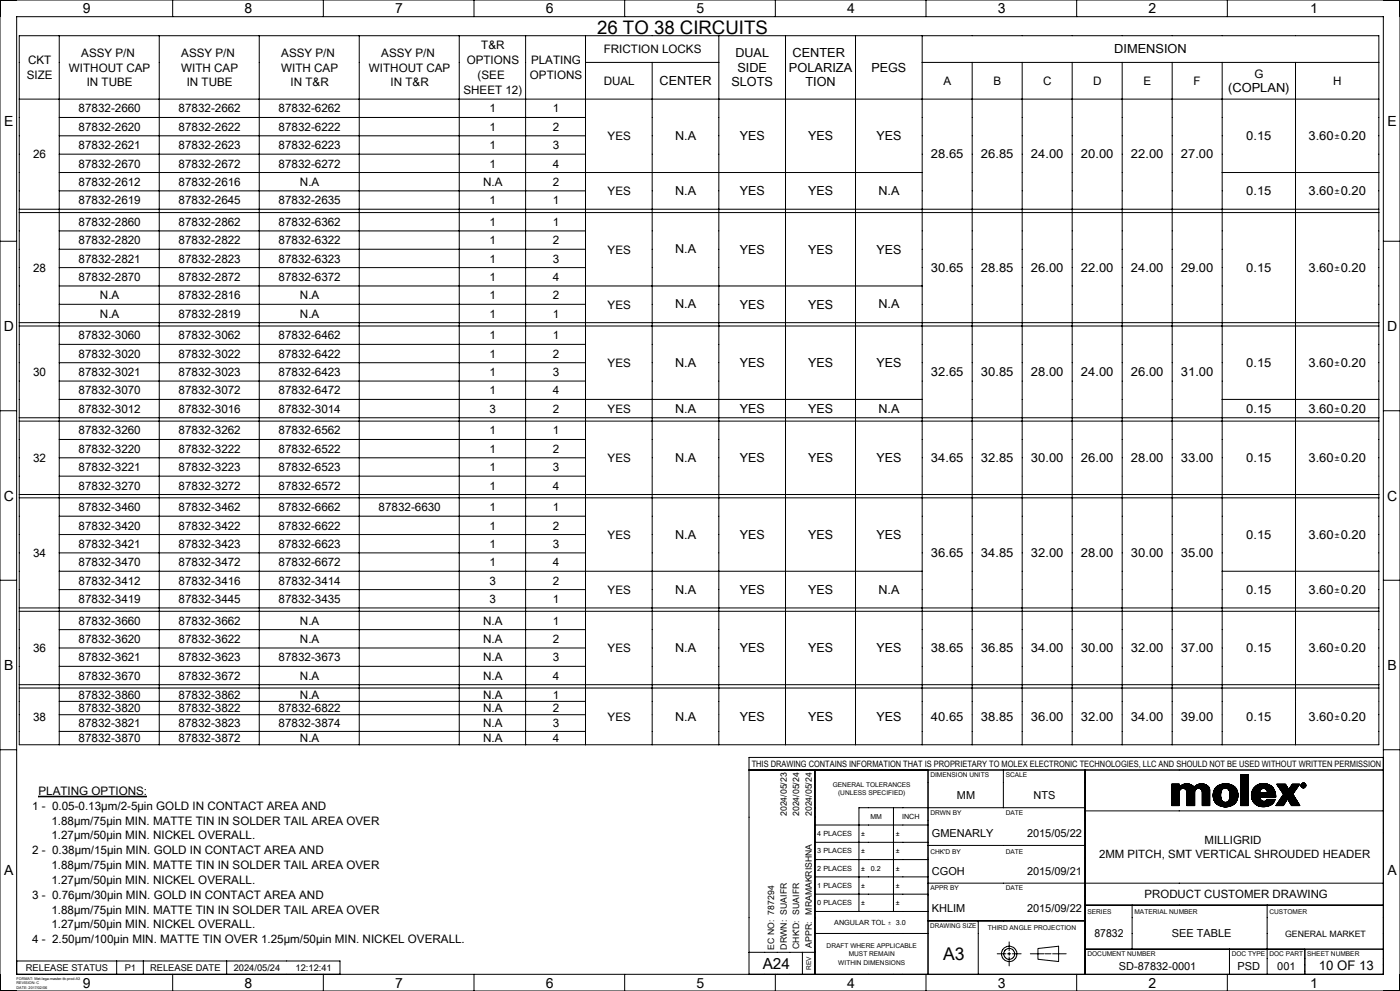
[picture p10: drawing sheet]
<svg xmlns="http://www.w3.org/2000/svg" width="420mm" height="297mm" viewBox="0 0 420 297" stroke-linecap="round" stroke-linejoin="round" font-family="sans-serif">
<g fill="none" stroke="#000" stroke-width=".3">
<path d="M0 0h420v297h-420zM5 5h410v287h-410zM5.8 10.7h407.9v212.5h-407.9zM17.8 10.7v212.5M47.8 10.7v212.5M51.8 0v5M77.8 10.7v212.5M97 0v5M107.8 10.7v212.5M137.8 10.7v212.5M142.2 0v5M157.7 10.7v212.5"/>
<path d="M175.7 10.7v212.5M175.7 18.7h40M187.4 0v5M195.7 18.7v204.5M215.7 10.7v212.5M232.6 0v5M235.7 10.7v212.5M256.7 10.7v212.5M276.7 10.7v212.5M276.7 18.7h137M277.8 0v5M291.7 18.7v204.5"/>
<path d="M306.7 18.7v204.5M321.7 18.7v204.5M323 0v5M336.7 18.7v204.5M351.7 18.7v204.5M366.7 18.7v204.5M368.2 0v5M388.7 18.7v204.5M5.8 29.7h407.9M17.8 35.2h157.9M17.8 40.7h157.9M17.8 46.2h157.9"/>
<path d="M17.8 51.7h258.9M17.8 57.2h157.9M366.7 51.7h47M0 72.3h5M5.8 63.7h407.9M5.8 62.7h407.9M17.8 69.2h157.9M17.8 74.7h157.9M415 72.3h5M5.8 96.7h407.9M5.8 97.7h407.9M17.8 80.2h157.9"/>
<path d="M17.8 85.7h258.9M17.8 91.2h157.9M17.8 103.2h157.9M17.8 108.7h157.9M17.8 114.2h157.9M17.8 119.7h258.9M366.7 119.7h47M0 123.1h5M5.8 125.2h407.9M5.8 126.2h407.9M17.8 131.7h157.9M17.8 137.2h157.9"/>
<path d="M415 123.1h5M5.8 148.2h407.9M5.8 149.2h407.9M17.8 154.7h157.9M17.8 142.7h157.9M0 173.9h5M17.8 160.2h157.9M17.8 165.7h157.9M17.8 171.2h258.9M17.8 176.7h157.9M366.7 171.2h47M415 173.9h5"/>
<path d="M5.8 182.2h407.9M5.8 183.2h407.9M17.8 188.7h157.9M17.8 194.2h157.9M17.8 199.7h157.9M5.8 205.2h407.9M5.8 206.2h407.9M17.8 219.2h157.9M17.8 210.2h157.9M17.8 214.2h157.9M0 224.7h5M11.5 238.6h32.4v.2h-32.4z"/>
<path d="M224.7 230.8h190.3M244.5 230.8v61.2M278.4 230.8v61.2M301 230.8v11.3M325.5 230.8v61.2M351.6 235l-.1 .2M351.7 235l-.2 .3M351.9 235l-.4 .5 .4-.5M352 235l-.5 .6M352.2 235l-.7 .7M352.3 235l-.8 .8M352.3 235l-.8 .9"/>
<path d="M352.5 235l-1 1M352.6 235l-1.1 1.1M352.7 235l-1.2 1.2M352.8 235l-1.3 1.4M352.9 235l-1.4 1.4M353 235l-1.5 1.5M353.1 235l-1.6 1.7M353.2 235l-1.7 1.8M353.3 235l-1.8 1.8M353.4 235l-1.9 2M353.5 235l-2 2.1M353.6 235l-2.1 2.2"/>
<path d="M353.8 235l-2.3 2.3M353.8 237.4a1.14 1.14 0 0 1 1.1-1.1 1.14 1.14 0 0 1 1.2 1.1M353.8 239.9l-1.5 1.5M353.8 239.8l-1.6 1.6M353.8 239.7l-1.8 1.7M353.8 239.6l-1.8 1.8M353.8 239.5l-1.9 1.9M353.8 239.4l-2.1 2M353.8 239.3l-2.2 2.1M353.8 239.1l-2.2 2.3 2.2-2.2M353.8 239l-2.3 2.3M353.8 238.8l-2.3 2.4"/>
<path d="M353.8 238.8l-2.3 2.3M353.8 238.7l-2.3 2.3M353.8 238.5l-2.3 2.4M353.8 238.4l-2.3 2.4M353.8 238.1l-2.3 2.6M353.8 238l-2.3 2.4M353.8 237.9l-2.3 2.4M353.8 237.8l-2.3 2.3M353.8 237.7l-2.3 2.4M353.8 237.6l-2.3 2.4M353.8 237.5l-2.3 2.3M353.8 237.4l-2.3 2.3"/>
<path d="M353.8 235v.9a2.94 2.94 0 0 1 4.4 0 2.7 2.7 0 0 1 4.7 .9v4.6M353.8 235.6l-2.3 2.3M353.8 235.5l-2.3 2.3M353.8 235.4l-2.3 2.3M353.8 235.3l-2.3 2.3M353.8 235.1l-2.3 2.4M353.8 235.1l-2.3 2.3M353.8 235h-2.3v6.4h2.3v-4M353.8 237.3l-2.3 2.3M353.8 235.9l-2.3 2.3M353.8 235.8l-2.3 2.4M353.8 235.7l-2.3 2.3"/>
<path d="M353.8 237.1l-2.3 2.4M353.9 237l-2.4 2.4M354.1 236.7l-2.6 2.6M354.5 235.3l-3 3M354.7 235.2l-3.2 3.3M355 235.1l-3.5 3.5M355.2 236.3l1.4-1.3-1.3 1.3M355.2 235l-3.7 3.8 3.6-3.8M355.4 235l-3.9 3.9M355.5 234.9l-4 4.1M355.7 234.9l-4.2 4.2M355.7 234.9l-4.2 4.3"/>
<path d="M355.9 234.9l-1.7 1.6M356 237l1.6-1.6-1.6 1.6M356 234.9l-1.5 1.4M356.1 237.4v4M356.1 237.8l2-2-2 2.1M356.1 234.9l-1.4 1.4M356.2 234.9l-1.4 1.4M356.3 234.9l-1.4 1.4M356.4 234.9l-1.4 1.4M356.5 234.9l-1.4 1.4M356.7 235l-1.4 1.3M356.8 235l-1.4 1.4"/>
<path d="M356.9 235l-1.4 1.4M357 235.1l-1.4 1.4 1.5-1.4M357.1 235.1l-1.4 1.4M357.2 235.2l-1.4 1.4M357.3 235.2l-1.5 1.5M357.4 235.3l-1.5 1.5M357.5 235.3l-1.6 1.6M357.7 235.4l-1.7 1.7M357.8 235.5l-1.8 1.7M357.8 235.5l-1.7 1.8M357.9 235.6l-1.8 1.7M357.9 235.6l-1.8 1.9"/>
<path d="M358 235.7l-1.9 1.9M358 235.7l-1.9 2M358.2 235.9l-2.1 2.1M358.4 237.4a1.14 1.14 0 0 1 1.1-1.1 1.14 1.14 0 0 1 1.2 1.1M358.4 237.4v4M358.4 240l-1.5 1.4M358.4 239.9l-1.6 1.5M358.4 239.7l-1.7 1.7M358.4 239.7l-1.8 1.7M358.4 239.6l-1.9 1.8M358.4 239.4l-2 2M358.4 239.3l-2.1 2.1"/>
<path d="M358.4 239.3l-2.2 2.1M358.4 239.1l-2.3 2.3M358.4 239l-2.3 2.4M358.4 238.9l-2.3 2.4M358.4 238.8l-2.3 2.4M358.4 238.7l-2.3 2.4M358.4 238.6l-2.3 2.4M358.4 238.5l-2.3 2.4M358.4 238.4l-2.3 2.4M358.4 238.2l-2.3 2.4 2.3-2.3M358.4 238.1l-2.3 2.4M358.4 237.9l-2.3 2.4"/>
<path d="M358.4 237.9l-2.3 2.3M358.4 237.8l-2.3 2.4M358.4 237.6l-2.3 2.4M358.4 237.5l-2.3 2.4M358.4 237.4l-2.3 2.4M358.4 237.3l-2.3 2.4M358.4 237.2l-2.3 2.4M358.5 237l-2.4 2.5M358.6 236.8l-2.5 2.6M358.7 235.5l-2.6 2.6M359.2 235.2l-3.1 3.1 3-3M359.4 235.1l-3.3 3.3"/>
<path d="M359.6 235l-3.5 3.5M359.7 235l-3.6 3.7M359.8 235l-3.7 3.7M360 234.9l-3.9 3.9M360.1 234.9l-4 4.1M360.2 234.9l-4.1 4.2M360.4 234.9l-4.3 4.3M360.4 234.9l-4.3 4.4M360.5 234.9l-1.5 1.5M360.7 234.9l-1.5 1.4M360.7 237.3l1.7-1.6-1.7 1.7M360.7 237.4v4h2.2"/>
<path d="M360.7 237.6l1.9-1.8-1.9 2M360.8 234.9l-1.4 1.4M360.8 234.9l-1.3 1.4M360.9 234.9l-1.4 1.4M361 235l-1.3 1.3M361.1 235l-1.3 1.3M361.2 235l-1.3 1.3M361.3 235l-1.4 1.3M361.4 235l-1.4 1.4M361.4 235.1l-1.3 1.3M361.5 235.1l-1.3 1.3M361.6 235.1l-1.3 1.4 1.4-1.3"/>
<path d="M361.7 235.2l-1.4 1.4M361.8 235.2l-1.4 1.5M361.9 235.3l-1.5 1.4M361.9 235.3l-1.4 1.5M362 235.4l-1.5 1.4M362.1 235.4l-1.5 1.5M362.2 235.4l-1.6 1.6 1.6-1.5M362.3 235.5l-1.6 1.6M362.3 235.6l-1.6 1.6M362.5 235.7l-1.8 1.8M362.6 235.9l-1.9 1.9M362.6 235.9l-1.9 2"/>
<path d="M362.7 236l-2 2.1M362.7 236.1l-2 2.1M362.8 236.1l-2.1 2.2M362.8 236.2l-2.1 2.2M362.8 236.3l-2.1 2.2M362.9 236.4l-2.2 2.2M362.9 236.5l-2.2 2.2M362.9 236.6l-2.2 2.2M362.9 236.6l-2.2 2.3M362.9 239.8l-1.5 1.6 1.5-1.5M362.9 239.7l-1.7 1.7M362.9 239.6l-1.8 1.8"/>
<path d="M362.9 239.5l-1.9 1.9M362.9 239.4l-2 2M362.9 239.2l-2.1 2.2 2.1-2.1M362.9 239.1l-2.2 2.2M362.9 238.9l-2.2 2.3M362.9 238.9l-2.2 2.2M362.9 238.8l-2.2 2.2M362.9 238.6l-2.2 2.3M362.9 238.3l-2.2 2.3M362.9 238.2l-2.2 2.3M362.9 238.1l-2.2 2.3M362.9 238l-2.2 2.3"/>
<path d="M362.9 237.9l-2.2 2.2M362.9 237.8l-2.2 2.3M362.9 237.7l-2.2 2.3M362.9 237.6l-2.2 2.2M362.9 237.4l-2.2 2.3 2.2-2.2M362.9 237.3l-2.2 2.2M362.9 237.1l-2.2 2.3M362.9 237.1l-2.2 2.2M362.9 237l-2.2 2.3M362.9 236.8l-2.2 2.3M362.9 236.7l-2.2 2.3M365 235.8l-.3 .3"/>
<path d="M365.2 235.6a4.2 4.2 0 0 1 5.7 .9M365.2 235.6a3.6 3.6 0 0 0-.8 4.6M365.2 235.6l-.7 .7M365.5 235.4l-1.2 1.2M365.8 235.3l-1.6 1.5M366 235.2l-1.8 1.8M366.2 235.1l-2.1 2.1M366.2 238.4l-1.8 1.8M366.2 238.2l-1.8 2 1.8-1.8M366.2 238.5l-1.7 1.8M366.2 238.1l-1.9 1.9M366.2 238.6l-1.7 1.8"/>
<path d="M366.2 238l-1.9 2M366.2 237.9l-1.9 2M366.2 238.8l-1.6 1.7M366.2 237.8l-2 2M366.3 237.6l-2.1 2.1M366.3 239l-1.6 1.6M366.3 235.1l-2.2 2.2M366.3 239.1l-1.5 1.6M366.3 237.5l-2.1 2.2M366.3 239.2l-1.5 1.5M366.3 239.3l-1.5 1.5M366.3 239.4l-1.4 1.4"/>
<path d="M366.3 237.2l-2.2 2.4 2.2-2.2M366.4 239.4l-1.5 1.5M366.4 237.1l-2.3 2.3M366.4 235.1l-2.4 2.3M366.4 239.7l-1.3 1.3M366.5 239.8l-1.3 1.3M366.5 236.9l-2.4 2.4M366.6 239.9l-1.3 1.2M366.6 239.9l-1.3 1.3M366.6 235l-2.6 2.6M366.7 236.5a1.39 1.39 0 0 1 1.7-.1 1.39 1.39 0 0 1 .6 1.5 2 2 0 0 1-1.3 2.6 1.96 1.96 0 0 1-1.5-2.6zM366.8 235l-2.8 2.7"/>
<path d="M366.8 235l-2.8 2.8M367 234.9l-3 3.1M367.1 234.9l-3.2 3.2M367.2 234.9l-3.3 3.3M367.3 234.9l-3.4 3.4M367.4 234.9l-3.5 3.5M367.6 234.9l-3.7 3.6M367.7 234.9l-3.8 3.7M367.8 234.9l-3.8 3.8M367.9 234.9l-3.9 3.9M368 234.9l-4 4M368.1 234.9l-4.1 4.1"/>
<path d="M368.2 234.9l-4.2 4.2M368.4 234.9l-4.4 4.3M368.5 235l-1.4 1.3M368.5 236.5l1.2-1.1-1.2 1.2M368.6 235l-1.3 1.2M368.7 235l-1.3 1.2M368.7 235l-1.1 1.2 1.2-1.2M368.9 235.1l-1.2 1.1M369 237.6l1.6-1.6-1.6 1.7M369 235.1l-1.2 1.1M369 237.9l1.7-1.7-1.7 1.8M369 235.1l-1.1 1.1"/>
<path d="M369.1 235.1l-1.1 1.1M369.2 235.2l-1.1 1M369.3 235.2l-1.2 1.1M369.3 235.2l-1 1.1 1.1-1.1M369.5 235.3l-1.2 1.1M369.6 235.3l-1.2 1.1M369.8 235.4l-1.2 1.2M369.9 235.5l-1.3 1.2M370 235.5l-1.3 1.3M370.1 235.6l-1.4 1.3M370.1 235.6l-1.3 1.4M370.2 235.7l-1.4 1.3"/>
<path d="M370.3 235.7l-1.4 1.5M370.4 235.8l-1.5 1.5M370.4 235.9l-1.5 1.5M370.5 235.9l-1.6 1.6M370.7 236.1l-1.7 1.7M370.8 236.3l-1.8 1.8M370.8 236.3l-1.8 1.9M370.9 236.4l-1.9 1.9M370.9 236.5l-1.9 1.9M370.9 236.5l.5 1.6-.1 1.1-.4 1M370.9 236.5l-1.9 2M371 236.6l-2 2"/>
<path d="M371 236.7l-2 2.1M371 240l-1.3 1.3M371.1 236.8l-2.1 2M371.1 236.8l-2.1 2.2M371.1 236.9l-2.2 2.2M371.1 239.8l-1.7 1.7M371.2 237l-2.3 2.3M371.2 237.1l-2.3 2.3M371.2 239.6l-2 1.9M371.2 237.1l-2.4 2.4M371.2 237.2l-2.4 2.5M371.2 239.4l-2.1 2.2"/>
<path d="M371.3 237.3l-4.5 4.4M371.3 239.3l-2.3 2.3M371.3 237.4l-4.4 4.4M371.3 239.2l-2.5 2.5M371.3 237.5l-4.2 4.3M371.3 237.6l-4.1 4.2M371.3 239l-2.7 2.7M371.3 237.7l-4 4.1M371.4 238.9l-2.9 2.8M371.4 237.9l-4 3.9M371.4 238.8l-3 3M371.4 237.9l-3.9 3.9"/>
<path d="M371.4 238.7l-3.1 3.1M371.4 238l-3.8 3.8M371.4 238.1l-3.7 3.7M371.4 238.5l-3.3 3.3M371.4 238.4l-3.4 3.4M371.4 238.4l-3.5 3.4M371.4 238.2l-3.6 3.6M372.2 239.4l2.3-2.3-2.3 2.4M372.2 236.1l2.3-2.3-2.3 2.4M372.2 235.2l2.3-2.2-2.3 2.4M372.2 233.7l1.5-1.5-1.5 1.5M372.2 232.2h.1"/>
<path d="M372.4 232.2l-.2 .2M372.4 232.2l-.2 .3M372.5 232.2l-.3 .4M372.7 232.2l-.5 .5M372.8 232.2l-.6 .7 .6-.7M373 232.2l-.8 .8M373.1 232.2l-.9 1M373.2 232.2l-1 1.1M373.3 232.2l-1.1 1.1M373.4 232.2l-1.2 1.2M373.5 232.2l-1.3 1.4M373.8 232.2l-1.6 1.7"/>
<path d="M373.9 232.2l-1.7 1.8M374 232.2l-1.8 1.9M374.2 232.2l-2 2M374.2 232.2l-2 2.1M374.3 232.2l-2.1 2.2M374.5 232.2l-2.3 2.3M374.5 232.2v9.2M374.5 232.2h-2.3v9.2M374.5 240l-1.5 1.4M374.5 239.8l-1.6 1.6 1.6-1.5M374.5 239.7l-1.8 1.7M374.5 239.6l-1.9 1.8"/>
<path d="M374.5 239.4l-2 2M374.5 239.4l-2.1 2M374.5 239.3l-2.2 2.1M374.5 239.1l-2.3 2.3M374.5 239l-2.3 2.4M374.5 239l-2.3 2.3M374.5 238.8l-2.3 2.4M374.5 238.7l-2.3 2.4M374.5 238.6l-2.3 2.4M374.5 238.5l-2.3 2.4M374.5 238.4l-2.3 2.4M374.5 238.3l-2.3 2.4"/>
<path d="M374.5 238.2l-2.3 2.4M374.5 238.1l-2.3 2.4M374.5 237.9l-2.3 2.4 2.3-2.3M374.5 237.8l-2.3 2.4M374.5 237.6l-2.3 2.4M374.5 237.5l-2.3 2.4M374.5 237.5l-2.3 2.3M374.5 237.3l-2.3 2.4M374.5 237.2l-2.3 2.4M374.5 236.9l-2.3 2.4M374.5 236.8l-2.3 2.4M374.5 236.7l-2.3 2.4"/>
<path d="M374.5 236.6l-2.3 2.4M374.5 236.5l-2.3 2.4M374.5 236.4l-2.3 2.4M374.5 236.3l-2.3 2.4M374.5 236.1l-2.3 2.4M374.5 236.1l-2.3 2.3M374.5 236l-2.3 2.4M374.5 235.8l-2.3 2.4M374.5 235.7l-2.3 2.4M374.5 235.5l-2.3 2.5 2.3-2.3M374.5 235.4l-2.3 2.4M374.5 235.3l-2.3 2.4"/>
<path d="M374.5 235.2l-2.3 2.4M374.5 235.1l-2.3 2.4M374.5 235l-2.3 2.4M374.5 234.9l-2.3 2.4M374.5 234.8l-2.3 2.4M374.5 234.7l-2.3 2.3M374.5 234.6l-2.3 2.4M374.5 234.5l-2.3 2.4M374.5 234.4l-2.3 2.3M374.5 234.3l-2.3 2.3M374.5 234.2l-2.3 2.4M374.5 234.1l-2.3 2.3"/>
<path d="M374.5 233.9l-2.3 2.4M374.5 233.6l-2.3 2.4M374.5 233.5l-2.3 2.4M374.5 233.4l-2.3 2.4M374.5 233.3l-2.3 2.4M374.5 233.2l-2.3 2.4M374.5 233.1l-2.3 2.4M374.5 232.8l-2.3 2.4M374.5 232.7l-2.3 2.4M374.5 232.6l-2.3 2.3M374.5 232.4l-2.3 2.4M374.5 232.3l-2.3 2.4 2.3-2.3"/>
<path d="M375.5 238v1.1l.4 1M375.7 236.9l-.2 1.1M376.8 235.5l-.7 .7M377.2 235.3l-1.3 1.2M377.3 235.2l-1.5 1.5M377.5 235.1l-1.8 1.8M377.7 235.1l-2 2M377.9 235l-2.3 2.2M377.9 237.4l-2.2 2.3M377.9 237.5l-2.2 2.3M377.9 237.3l-2.2 2.3M377.9 237.6a1.15 1.15 0 0 1 1.2-1.3 1.15 1.15 0 0 1 1.1 1.3"/>
<path d="M377.9 237.6h2.3M377.9 239l-1.6 1.7M377.9 235l-2.3 2.3M378 239.1l-1.6 1.7M378 237.2l-2.4 2.4M378 239.2l-1.6 1.6 1.6-1.5M378 237l-2.4 2.5M378 239.3l-1.5 1.6M378 239.4l-1.5 1.5M378.1 237.6l-2.3 2.3M378.1 239.5l-1.5 1.5M378.1 234.9l-2.6 2.6"/>
<path d="M378.1 236.8l-2.5 2.6M378.2 239.6l-1.5 1.5M378.2 239.7l-1.4 1.4M378.2 237.6l-2.4 2.4M378.3 234.9l-2.8 2.8M378.3 239.8l-1.4 1.4M378.4 237.6l-2.6 2.5M378.4 239.9l-1.4 1.3M378.4 234.9l-2.9 2.9M378.4 239.9l-1.4 1.4M378.5 237.6l-2.6 2.6M378.5 234.9l-3 3.1"/>
<path d="M378.6 237.6l-2.7 2.6M378.6 234.9l-3.2 3.1M378.7 237.6l-2.7 2.7 2.8-2.7M378.7 234.8l-3.3 3.3M378.9 234.8l-3.5 3.5M378.9 237.6l-2.8 2.8M379 234.8l-3.6 3.6 3.6-3.6M379.2 234.8l-3.8 3.8M379.2 237.6l-3 3M379.3 234.8l-3.9 3.9M379.3 237.6l-3.1 3M379.4 234.9l-3.9 3.9"/>
<path d="M379.4 237.6l-1.3 1.3M379.5 237.6l-1.3 1.3M379.5 234.9l-4 4M379.6 237.6l-1.4 1.3M379.7 234.9l-4.2 4.1M379.7 238.9l2.4-2.4-2.4 2.4M379.7 237.6l-1.3 1.3M379.8 234.9l-4.3 4.2M379.9 237.6l-1.4 1.3M379.9 234.9l-4.3 4.4 4.3-4.4M379.9 236.7l1.3-1.2-1.3 1.2M380 237.6l-1.4 1.3"/>
<path d="M380 235l-1.6 1.5M380 237.6l-1.2 1.3 1.4-1.3M380.1 235l-1.4 1.4M380.2 239.6l-.1 .1M380.2 235l-1.4 1.3M380.2 235a3.6 3.6 0 0 0-4.5 1.9M380.2 235l1 .4 1 1.2M380.2 237.3l1.5-1.4-1.5 1.5M380.2 235l-1.2 1.3M380.3 239.6l-2.2 2.1M380.3 235.1l-1.3 1.2M380.3 239.6l-2.1 2.1"/>
<path d="M380.4 235.1l-1.2 1.2M380.5 239.6l-2.2 2.1M380.5 235.1l-1.2 1.2M380.5 235.1l-1.1 1.2M380.6 239.6l-2.2 2.1M380.6 235.2l-1.2 1.1M380.7 239.6l-2.2 2.1M380.7 235.2l-1.2 1.2M380.8 239.6l-2.2 2.2M380.8 235.2l-1.2 1.2M380.9 235.3l-1.2 1.1M380.9 239.6l-2.2 2.2"/>
<path d="M380.9 235.3l-1.2 1.2M381 235.3l-1.2 1.3 1.3-1.2M381 239.6l-2.2 2.2M381.1 239.6l-2.2 2.2M381.2 239.6l-2.2 2.2M381.2 235.5l-1.2 1.3M381.3 239.6l-2.2 2.2M381.3 235.6l-1.3 1.2M381.4 235.6l-1.3 1.3 1.3-1.3M381.4 239.6l-2.2 2.2M381.5 235.7l-1.4 1.3M381.5 235.7l-1.3 1.4"/>
<path d="M381.5 239.6l-2.2 2.2M381.6 235.8l-1.4 1.4M381.7 239.6l-2.3 2.2M381.7 239.6l-2.1 2.1M381.7 235.9l-1.5 1.6M381.8 236l-2.9 2.9M381.8 236.1l-2.8 2.8M381.8 239.6l-2.2 2.1M381.9 238.9l.8-.8-.8 .8M381.9 236.1l-2.8 2.8M381.9 236.2l-2.7 2.7M382 239.6l-2.2 2.1"/>
<path d="M382 236.2l-2.7 2.7M382 236.3l-2.6 2.6M382.1 236.4l-2.5 2.5M382.1 239.6l-2.2 2.1M382.1 239.6l-2 2.1M382.2 236.6l-2.3 2.3M382.2 236.6l.5 2.3h-4.8a1.18 1.18 0 0 0 .8 1.2 1.18 1.18 0 0 0 1.4-.5h2.4M382.2 236.6l-2.2 2.3M382.3 236.7l-2.2 2.2M382.3 239.6l-2.2 2.1M382.3 236.8l-2.1 2.1M382.3 236.8l-2 2.1"/>
<path d="M382.3 236.9l-1.9 2M382.4 239.6l-2.1 2M382.4 237l-1.8 1.9 1.8-1.8M382.4 239.9l-1.5 1.5M382.4 237.1l-1.7 1.8M382.5 239.8l-1.7 1.6M382.5 237.2l-1.7 1.7M382.5 237.3l-1.6 1.6M382.5 239.6l-2 2M382.5 239.6l-1.9 1.9M382.5 239.6a3.4 3.4 0 0 1-3.9 2.2M382.5 237.4l-1.4 1.5 1.4-1.4"/>
<path d="M382.6 237.5l-1.4 1.4M382.6 237.6l-1.3 1.3M382.6 237.7l-1.1 1.2M382.6 237.8l-1.1 1.1M382.6 237.9l-1 1M382.7 238l-.9 .9M382.7 238.3l-.6 .6M382.7 238.4l-.5 .5M382.7 238.4l-.4 .5 .4-.4M382.7 238.6l-.2 .3M382.7 238.6l-.3 .3M382.7 238.8v.1"/>
<path d="M382.7 238.8l-.1 .1M383.1 235v.1M383.2 235v.2l.1-.2M383.5 235l-.3 .3M383.6 235l-.3 .4M383.7 235l-.4 .4 .5-.4M383.9 235l-.5 .5M383.9 235l-.5 .6M384 239.5l4.6-4.5-4.7 4.7M384.1 235l-.6 .6M384.2 235l-.7 .7M384.3 235l-.7 .8 .8-.8"/>
<path d="M384.5 235l-.9 .9M384.5 237.2l1.6-1.5-1.5 1.6M384.6 235l-.9 1M384.7 235l-1 1M384.8 235l-1 1.1 1.1-1.1M385 235l-1.2 1.2M385.1 238l-2.3 3.4M385.1 235l-1.2 1.3M385.3 235l-1.4 1.3M385.3 235l-1.3 1.4M385.4 235l-1.4 1.5M385.6 235l-1.5 1.5"/>
<path d="M385.6 235l-1.5 1.6M385.6 235h-2.6l2.1 3M385.6 235l1 1.6 1.1-1.6M385.7 235.1l-1.5 1.7M385.8 235.3l-1.5 1.5M385.8 235.4l-1.5 1.5M385.9 235.4l-1.5 1.6M385.9 235.5l-1.5 1.5M385.9 235.5l-1.4 1.6M386 239.9l-1.6 1.5M386 235.6l-1.5 1.6M386.1 235.8l-1.5 1.5"/>
<path d="M386.1 235.9l-1.4 1.5M386.2 239.6l-1.9 1.8M386.2 236l-1.5 1.5 1.5-1.5M386.3 236.1l-1.5 1.5M386.3 236.1l-1.5 1.6M386.4 236.2l-1.4 1.6M386.5 236.4l-1.5 1.5M386.5 236.5l-1.4 1.5M386.6 236.5l-1.6 1.6M387.7 235h2.2l-2.1 3M387.7 235v.1M387.8 235l-.3 .3"/>
<path d="M387.8 238l2.1 3.4M387.8 238l-1.4 1.6 1.5-1.5M387.9 235l-.7 .7M387.9 238.1l-1.5 1.6M388 238.2l-1.5 1.5M388 238.3l-1.4 1.6M388 235l-1 1.1M388 237.7l-1.7 1.8M388.1 235l-1.3 1.3M388.1 238.5l-1.5 1.5M388.2 238.5l-1.5 1.6M388.2 235l-3.4 3.5"/>
<path d="M388.2 238.6l-1.5 1.5M388.2 238.6l-1.5 1.6M388.3 238.7l-1.5 1.6M388.3 235l-3.8 3.8M388.3 237.3l-4.1 4.1M388.3 238.8l-1.5 1.5M388.4 238.9l-1.5 1.5M388.4 235l-4.1 4.2M388.5 239.1l-1.5 1.5M388.5 239.1l-1.5 1.6M388.6 239.2l-1.5 1.5M388.6 239.2l-1.5 1.6"/>
<path d="M388.6 236.9l-4.5 4.5M388.6 239.3l-1.5 1.6M388.7 239.4l-1.5 1.5M388.7 235l-5 5.1M388.7 239.5l-1.4 1.6M388.7 236.7l-4.7 4.7M388.8 239.6l-1.5 1.6M388.8 235l-5.4 5.5M388.9 239.7l-1.5 1.6M388.9 239.8l-1.5 1.5M389 239.8l-1.6 1.6M389 235l-5.8 5.8"/>
<path d="M389 239.9l-1.5 1.5M389 236.3l-5.1 5.1M389 235l-6 6M389.1 240l-1.5 1.4M389.1 235l-6.3 6.4M389.3 235l-6.5 6.4M389.3 235.9l-5.5 5.5M389.4 235l-6.5 6.4M389.4 235l-6.4 6.4M389.6 235l-6.5 6.4M389.6 235.5l-6 5.9M389.7 235l-6.5 6.4"/>
<path d="M389.7 235.3l-6.1 6.1M389.8 235l-6.5 6.4M389.9 235l-6.4 6.4M390.3 235.4h.1M390.3 235.5h.1M390.3 235.5v.1M390.3 235.2v.2M390.4 235.6h-.1M390.4 235.1l-.1 .1M390.4 235.7h.1M390.4 235.7v.1M390.4 235v.1"/>
<path d="M390.5 235.8h-.1M390.5 235.8v.1M390.5 235.9h.1M390.5 234.8v.1M390.6 236h.1M390.7 236h.1M390.7 236.1h.1M390.7 234.7l-.1 .1M390.7 235h.5M390.7 235v.7M390.7 235.7h.2M390.8 235l-.1 .1"/>
<path d="M390.8 236.1h.1M390.9 236.1h-.1M390.9 235.2h.2M390.9 235.5h.2M390.9 235.2v.2M390.9 235.5v.2M390.9 235.4h.2M390.9 235.7h-.1M390.9 235.6l-.1 .1M390.9 235.5l-.2 .2M390.9 235.3l-.2 .1M390.9 235.3l-.2 .2"/>
<path d="M390.9 235l-.2 .2M390.9 236.1h.1M390.9 235l-.2 .4 .2-.2M391 235.4l-.3 .2M391 236.1h-.1M391 234.7h-.2M391 235.4l-.1 .1M391.1 235l-.2 .2M391.1 235.5h.1M391.1 234.7h-.1M391.1 236.1h.1M391.1 235.2v.2"/>
<path d="M391.1 235.4l-.1 .1M391.1 235l-.1 .2M391.1 234.7h.1M391.2 235.5v.2M391.2 234.7h.1M391.2 235v.4M391.2 235.7h.2M391.2 235l-.1 .2M391.2 235.4l.1 .1M391.2 235.1l-.1 .1M391.2 236.1h-.1M391.3 235.1l-.1 .1"/>
<path d="M391.3 234.7h.1M391.3 235.5v.1M391.3 235.6v.1M391.3 235.6l-.1 .1M391.3 235.5l-.1 .1M391.3 235.7h.1M391.3 235.3l-.1 .2M391.3 235.1l-.3 .4M391.3 235.7h-.1M391.3 235.2l-.1 .2M391.4 235.7h.1M391.4 234.7l-.1 .1"/>
<path d="M391.4 234.8l.1 .1M391.6 234.9v.1M391.7 235l-.1 .1M391.7 235.1v.1M391.7 235.6l-.4 .5M391.7 235.2h.1M391.7 235.3h.1M391.8 235.5l-.1 .1M391.8 235.3l-.1 .1M391.8 235.4l-.1 .1M415 227h-190.3v65M415 224.7h5"/>
<path d="M244.5 247.3h33.9M244.5 252.4h33.9M244.5 257.6h33.9M268 242.1v31.1M278.4 253.4h47.1M325.5 243h89.5M325.5 242.1h-67.8v31.1M353.8 241.4h-.1M353.8 241.3l-.1 .1M353.8 241.2l-.3 .2M353.8 241.1l-.3 .3M353.8 241l-.4 .4"/>
<path d="M353.8 240.9l-.6 .5M353.8 240.8l-.7 .6M353.8 240.6l-.8 .8M353.8 240.6l-.9 .8M353.8 240.5l-1 .9M353.8 240.3l-1.1 1.1M353.8 240.2l-1.2 1.2M353.8 240.2l-1.3 1.2M353.8 240l-1.4 1.4M356.1 241.4h2.3M357.6 241.4l.8-.7-.7 .7M358.4 241.4h.1"/>
<path d="M358.4 241.3l-.1 .1M358.4 241.2l-.2 .2M358.4 241.1l-.3 .3 .3-.3M358.4 240.9l-.5 .5M358.4 240.8l-.6 .6M358.4 240.5l-.9 .9M358.4 240.4l-1 1M358.4 240.3l-1.2 1.1M358.4 240.2l-1.2 1.2M358.4 240.1l-1.3 1.3M360.7 240.7l2.2-2.2-2.2 2.3M362.3 241.4l.6-.5-.6 .5"/>
<path d="M362.9 241.4h.1M362.9 241.3h.1M362.9 241.2l-.2 .2M362.9 241.1l-.3 .3M362.9 241l-.4 .4M362.9 240.7l-.7 .7M362.9 240.6l-.9 .8M362.9 240.4l-1 1M362.9 240.3l-1.1 1.1M362.9 240.3l-1.2 1.1M362.9 240.1l-1.3 1.3M362.9 240l-1.4 1.4"/>
<path d="M364.4 240.2l.8 .9M364.6 240.5l1.6-1.6-1.6 1.7M365 240.9l1.4-1.3-1.4 1.4M366.2 241.6l1.2-1.1-1.1 1.1M366.6 240l-1.2 1.2M366.7 240.1l-1.2 1.2M366.7 240.1l-1.1 1.2M366.8 240.2l-1.2 1.1M366.9 240.2l-1.2 1.2M366.9 240.3l-1.1 1.1M367 240.3l-1.1 1.1M367.1 240.4l-1.2 1.1"/>
<path d="M367.1 240.4l-1.1 1.1M367.2 240.4l-1.1 1.1M367.5 240.5l-1.2 1.1M367.6 240.5l-1.2 1.1M367.7 240.5l-1.2 1.2M367.8 240.5l-1.2 1.2M367.9 240.4l-1.3 1.3M368.1 240.4l-1.4 1.3M370.8 240.3l-.7 .8M370.9 240.2l-1 1M370.9 240.2a4.1 4.1 0 0 1-5.7 .9M372.2 241.4h2.3"/>
<path d="M374.5 241.4h.1M374.5 241.3v.1M374.5 241.2l-.3 .2M374.5 241.1l-.3 .3M374.5 241.1l-.4 .3M374.5 240.9l-.5 .5M374.5 240.8l-.6 .6M374.5 240.8l-.7 .6M374.5 240.6l-.8 .8M374.5 240.5l-.9 .9M374.5 240.4l-1 1M374.5 240.3l-1.1 1.1"/>
<path d="M374.5 240.2l-1.2 1.2M374.5 240.1l-1.3 1.3M375.9 240.1l1.1 1.2 1.6 .5M376.1 240.5l3-2.9-3 2.9M377.1 241.3l1.5-1.3-1.4 1.4M378.6 240l-1.4 1.4M378.7 240.1l-1.4 1.3M378.8 240.1l-1.4 1.4M378.9 240.1l-1.4 1.4 1.4-1.4M379 240.2l-1.4 1.4M379.2 240.2l-1.5 1.4M379.3 240.2l-1.5 1.4"/>
<path d="M379.4 240.2l-1.5 1.4M379.5 240.1l-1.6 1.6M379.7 240l-1.7 1.7M382.2 240.4l-.8 .8M382.3 240.1l-1.2 1.2M382.8 241.4h2.2l1.3-2 1.2 2M385.1 241.3l-.1 .1M385.2 241.1l-.3 .3M385.3 241l-.5 .4M385.5 240.7l-.8 .7M385.7 240.4l-1.1 1M385.8 240.2l-1.3 1.2"/>
<path d="M386.9 240.5l1.5-1.5-1.5 1.5M387.5 241.4h2.4M388.7 241.4l.8-.7-.8 .7M389.1 240.1l-1.3 1.3M389.2 240.2l-1.3 1.2M389.2 240.2l-1.2 1.2M389.3 240.3l-1.2 1.1M389.3 240.4l-1 1M389.4 240.5l-1 .9M389.4 240.6l-.8 .8M389.5 240.8l-.6 .6M389.6 240.8l-.6 .6"/>
<path d="M389.6 240.9l-.5 .5M389.6 241.4l.2-.1-.1 .1M389.6 240.9l-.4 .5M389.7 241l-.4 .4M389.7 241.1l-.3 .3M389.8 241.1l-.3 .3M389.8 241.2l-.2 .2M389.9 241.3v.1M389.9 241.4h.1M244.5 262.8h33.9M244.5 268h33.9M244.5 273.2h33.9"/>
<path d="M244.5 279.8h33.9M278.4 264.7h136.6M278.4 276h47.1M293.5 276v16M325.5 271.3h89.5M339.6 271.3v13.2M380.1 271.3v20.7M5 288h97v4M35 288v4M43 288v4M51.8 292v5M68 288v4"/>
<path d="M97 292v5M142.2 292v5M187.4 292v5M224.7 285.4h19.8M232.6 292v5M240.7 285.4v6.6M277.8 292v5M299.2 285.8h2.6M302.3 285.8h.9M302.7 282.3v2.6M302.7 285.5v.8M302.7 286.8v2.7"/>
<path d="M303.7 285.8h2.6M309.1 285.8h4.1M311.4 284.3l6.2-.7v4.6l-6.2-.7zM313.5 285.8h1.8M315.8 285.8h4.1M323 292v5M368.2 292v5M368.8 284.5v7.5M391.4 284.5v7.5M415 284.5h-89.5"/>
<circle cx="391" cy="235.4" r=".7"/>
<circle cx="302.7" cy="285.8" r="2.34"/>
<circle cx="302.8" cy="285.8" r="1.64"/>
</g>
<text font-size="5.6" x="179.1" y="10.1">26 TO 38 CIRCUITS</text>
<text font-size="5.3" x="282.9" y="287.8">A3</text>
<text font-size="4.6" x="228.8" y="290.4">A24</text>
<g font-size="4.2">
<text x="24.9" y="4">9</text>
<text x="73.4" y="4">8</text>
<text x="118.6" y="4">7</text>
<text x="163.8" y="4">6</text>
<text x="209" y="4">5</text>
<text x="254.2" y="4">4</text>
<text x="299.4" y="4">3</text>
<text x="344.6" y="4">2</text>
<text x="393.1" y="4">1</text>
<text x="1.3" y="37.7">E</text>
<text x="416.3" y="37.7">E</text>
<text x="1.1" y="99.2">D</text>
<text x="416.1" y="99.2">D</text>
<text x="1.1" y="150">C</text>
<text x="416.1" y="150">C</text>
<text x="1.3" y="200.8">B</text>
<text x="416.3" y="200.8">B</text>
<text x="1.3" y="262.4">A</text>
<text x="416.3" y="262.4">A</text>
<text x="24.9" y="296">9</text>
<text x="73.4" y="296">8</text>
<text x="118.6" y="296">7</text>
<text x="163.8" y="296">6</text>
<text x="209" y="296">5</text>
<text x="254.2" y="296">4</text>
<text x="299.4" y="296">3</text>
<text x="344.6" y="296">2</text>
<text x="393.1" y="296">1</text>
</g>
<text font-size="3.9" x="395.7" y="290.6">10 OF 13</text>
<g font-size="3.8">
<text x="237.8" y="17">CENTER</text>
<text x="334.3" y="16">DIMENSION</text>
<text x="221.2" y="21.5">SIDE</text>
<text x="236.7" y="21.5">POLARIZA</text>
<text x="261.4" y="21.5">PEGS</text>
<text x="197.9" y="25.5">CENTER</text>
<text x="219.4" y="25.9">SLOTS</text>
<text x="241.6" y="25.9">TION</text>
<text x="368.4" y="27.7">(COPLAN)</text>
</g>
<g font-size="3.7">
<text x="220.6" y="17">DUAL</text>
<text x="202.5" y="42">N.A</text>
<text x="221.9" y="42">YES</text>
<text x="242.4" y="42">YES</text>
<text x="262.9" y="42">YES</text>
<text x="373.9" y="42">0.15</text>
<text x="392.6" y="42">3.60</text>
<text x="402.2" y="42">0.20</text>
<text x="279.3" y="47.5">28.65</text>
<text x="294.3" y="47.5">26.85</text>
<text x="309.3" y="47.5">24.00</text>
<text x="324.3" y="47.5">20.00</text>
<text x="339.3" y="47.5">22.00</text>
<text x="354.3" y="47.5">27.00</text>
<text x="202.5" y="58.5">N.A</text>
<text x="221.9" y="58.5">YES</text>
<text x="242.4" y="58.5">YES</text>
<text x="263.5" y="58.5">N.A</text>
<text x="373.9" y="58.5">0.15</text>
<text x="392.6" y="58.5">3.60</text>
<text x="402.2" y="58.5">0.20</text>
<text x="202.5" y="76">N.A</text>
<text x="221.9" y="76">YES</text>
<text x="242.4" y="76">YES</text>
<text x="262.9" y="76">YES</text>
<text x="279.3" y="81.5">30.65</text>
<text x="294.3" y="81.5">28.85</text>
<text x="309.3" y="81.5">26.00</text>
<text x="324.3" y="81.5">22.00</text>
<text x="339.3" y="81.5">24.00</text>
<text x="354.3" y="81.5">29.00</text>
<text x="373.9" y="81.5">0.15</text>
<text x="392.6" y="81.5">3.60</text>
<text x="402.2" y="81.5">0.20</text>
<text x="202.5" y="92.5">N.A</text>
<text x="221.9" y="92.5">YES</text>
<text x="242.4" y="92.5">YES</text>
<text x="263.5" y="92.5">N.A</text>
<text x="202.5" y="110">N.A</text>
<text x="221.9" y="110">YES</text>
<text x="242.4" y="110">YES</text>
<text x="262.9" y="110">YES</text>
<text x="279.3" y="112.7">32.65</text>
<text x="294.3" y="112.7">30.85</text>
<text x="309.3" y="112.7">28.00</text>
<text x="324.3" y="112.7">24.00</text>
<text x="339.3" y="112.7">26.00</text>
<text x="354.3" y="112.7">31.00</text>
<text x="373.9" y="110">0.15</text>
<text x="392.6" y="110">3.60</text>
<text x="402.2" y="110">0.20</text>
<text x="202.5" y="123.7">N.A</text>
<text x="221.9" y="123.7">YES</text>
<text x="242.4" y="123.7">YES</text>
<text x="263.5" y="123.7">N.A</text>
<text x="373.9" y="123.7">0.15</text>
<text x="392.6" y="123.7">3.60</text>
<text x="402.2" y="123.7">0.20</text>
<text x="202.5" y="138.5">N.A</text>
<text x="221.9" y="138.5">YES</text>
<text x="242.4" y="138.5">YES</text>
<text x="262.9" y="138.5">YES</text>
<text x="279.3" y="138.5">34.65</text>
<text x="294.3" y="138.5">32.85</text>
<text x="309.3" y="138.5">30.00</text>
<text x="324.3" y="138.5">26.00</text>
<text x="339.3" y="138.5">28.00</text>
<text x="354.3" y="138.5">33.00</text>
<text x="373.9" y="138.5">0.15</text>
<text x="392.6" y="138.5">3.60</text>
<text x="402.2" y="138.5">0.20</text>
<text x="202.5" y="161.5">N.A</text>
<text x="221.9" y="161.5">YES</text>
<text x="242.4" y="161.5">YES</text>
<text x="262.9" y="161.5">YES</text>
<text x="373.9" y="161.5">0.15</text>
<text x="392.6" y="161.5">3.60</text>
<text x="402.2" y="161.5">0.20</text>
<text x="279.3" y="167">36.65</text>
<text x="294.3" y="167">34.85</text>
<text x="309.3" y="167">32.00</text>
<text x="324.3" y="167">28.00</text>
<text x="339.3" y="167">30.00</text>
<text x="354.3" y="167">35.00</text>
<text x="202.5" y="178">N.A</text>
<text x="221.9" y="178">YES</text>
<text x="242.4" y="178">YES</text>
<text x="263.5" y="178">N.A</text>
<text x="373.9" y="178">0.15</text>
<text x="392.6" y="178">3.60</text>
<text x="402.2" y="178">0.20</text>
<text x="202.5" y="195.5">N.A</text>
<text x="221.9" y="195.5">YES</text>
<text x="242.4" y="195.5">YES</text>
<text x="262.9" y="195.5">YES</text>
<text x="279.3" y="195.5">38.65</text>
<text x="294.3" y="195.5">36.85</text>
<text x="309.3" y="195.5">34.00</text>
<text x="324.3" y="195.5">30.00</text>
<text x="339.3" y="195.5">32.00</text>
<text x="354.3" y="195.5">37.00</text>
<text x="373.9" y="195.5">0.15</text>
<text x="392.6" y="195.5">3.60</text>
<text x="402.2" y="195.5">0.20</text>
<text x="202.5" y="216">N.A</text>
<text x="221.9" y="216">YES</text>
<text x="242.4" y="216">YES</text>
<text x="262.9" y="216">YES</text>
<text x="279.3" y="216">40.65</text>
<text x="294.3" y="216">38.85</text>
<text x="309.3" y="216">36.00</text>
<text x="324.3" y="216">32.00</text>
<text x="339.3" y="216">34.00</text>
<text x="354.3" y="216">39.00</text>
<text x="373.9" y="216">0.15</text>
<text x="392.6" y="216">3.60</text>
<text x="402.2" y="216">0.20</text>
</g>
<g font-size="3.5">
<text x="24.4" y="17">ASSY P/N</text>
<text x="54.4" y="17">ASSY P/N</text>
<text x="84.4" y="17">ASSY P/N</text>
<text x="114.4" y="17">ASSY P/N</text>
<text x="144.4" y="14.8">T&amp;R</text>
<text x="181.1" y="16">FRICTION LOCKS</text>
<text x="8" y="23.7">SIZE</text>
<text x="8.4" y="19.3">CKT</text>
<text x="20.7" y="21.5">WITHOUT CAP</text>
<text x="54.4" y="21.5">WITH CAP</text>
<text x="84.4" y="21.5">WITH CAP</text>
<text x="110.7" y="21.5">WITHOUT CAP</text>
<text x="140" y="19.3">OPTIONS</text>
<text x="143.3" y="23.7">(SEE</text>
<text x="159" y="23.7">OPTIONS</text>
<text x="159.3" y="19.3">PLATING</text>
<text x="376.3" y="23.3">G</text>
<text x="26" y="25.9">IN TUBE</text>
<text x="56" y="25.9">IN TUBE</text>
<text x="87.2" y="25.9">IN T&amp;R</text>
<text x="117.2" y="25.9">IN T&amp;R</text>
<text x="139" y="28.1">SHEET 12)</text>
<text x="181.1" y="25.5">DUAL</text>
<text x="283" y="25.5">A</text>
<text x="298" y="25.5">B</text>
<text x="312.9" y="25.5">C</text>
<text x="327.9" y="25.5">D</text>
<text x="343" y="25.5">E</text>
<text x="358.1" y="25.5">F</text>
<text x="399.9" y="25.5">H</text>
<text x="23.6" y="33.7">87832-2660</text>
<text x="53.6" y="33.7">87832-2662</text>
<text x="83.6" y="33.7">87832-6262</text>
<text x="146.9" y="33.7">1</text>
<text x="165.8" y="33.7">1</text>
<text x="23.6" y="39.2">87832-2620</text>
<text x="53.6" y="39.2">87832-2622</text>
<text x="83.6" y="39.2">87832-6222</text>
<text x="146.9" y="39.2">1</text>
<text x="165.8" y="39.2">2</text>
<text x="182.3" y="42">YES</text>
<text x="10" y="47.5">26</text>
<text x="23.6" y="44.7">87832-2621</text>
<text x="53.6" y="44.7">87832-2623</text>
<text x="83.6" y="44.7">87832-6223</text>
<text x="146.9" y="44.7">1</text>
<text x="165.8" y="44.7">3</text>
<text x="23.6" y="50.2">87832-2670</text>
<text x="53.6" y="50.2">87832-2672</text>
<text x="83.6" y="50.2">87832-6272</text>
<text x="146.9" y="50.2">1</text>
<text x="165.8" y="50.2">4</text>
<text x="23.6" y="55.7">87832-2612</text>
<text x="53.6" y="55.7">87832-2616</text>
<text x="90" y="55.7">N.A</text>
<text x="145" y="55.7">N.A</text>
<text x="165.8" y="55.7">2</text>
<text x="182.3" y="58.5">YES</text>
<text x="23.6" y="61.2">87832-2619</text>
<text x="53.6" y="61.2">87832-2645</text>
<text x="83.6" y="61.2">87832-2635</text>
<text x="146.9" y="61.2">1</text>
<text x="165.8" y="61.2">1</text>
<text x="23.6" y="67.7">87832-2860</text>
<text x="53.6" y="67.7">87832-2862</text>
<text x="83.6" y="67.7">87832-6362</text>
<text x="146.9" y="67.7">1</text>
<text x="165.8" y="67.7">1</text>
<text x="23.6" y="73.2">87832-2820</text>
<text x="53.6" y="73.2">87832-2822</text>
<text x="83.6" y="73.2">87832-6322</text>
<text x="146.9" y="73.2">1</text>
<text x="165.8" y="73.2">2</text>
<text x="182.3" y="76">YES</text>
<text x="10" y="81.5">28</text>
<text x="23.6" y="78.7">87832-2821</text>
<text x="53.6" y="78.7">87832-2823</text>
<text x="83.6" y="78.7">87832-6323</text>
<text x="146.9" y="78.7">1</text>
<text x="165.8" y="78.7">3</text>
<text x="23.6" y="84.2">87832-2870</text>
<text x="30" y="89.7">N.A</text>
<text x="53.6" y="84.2">87832-2872</text>
<text x="53.6" y="89.7">87832-2816</text>
<text x="83.6" y="84.2">87832-6372</text>
<text x="90" y="89.7">N.A</text>
<text x="146.9" y="84.2">1</text>
<text x="146.9" y="89.7">1</text>
<text x="165.8" y="84.2">4</text>
<text x="165.8" y="89.7">2</text>
<text x="30" y="95.2">N.A</text>
<text x="53.6" y="95.2">87832-2819</text>
<text x="90" y="95.2">N.A</text>
<text x="146.9" y="95.2">1</text>
<text x="165.8" y="95.2">1</text>
<text x="182.3" y="92.5">YES</text>
<text x="23.6" y="101.7">87832-3060</text>
<text x="53.6" y="101.7">87832-3062</text>
<text x="83.6" y="101.7">87832-6462</text>
<text x="146.9" y="101.7">1</text>
<text x="165.8" y="101.7">1</text>
<text x="23.6" y="107.2">87832-3020</text>
<text x="53.6" y="107.2">87832-3022</text>
<text x="83.6" y="107.2">87832-6422</text>
<text x="146.9" y="107.2">1</text>
<text x="165.8" y="107.2">2</text>
<text x="10" y="112.7">30</text>
<text x="23.6" y="112.7">87832-3021</text>
<text x="53.6" y="112.7">87832-3023</text>
<text x="83.6" y="112.7">87832-6423</text>
<text x="146.9" y="112.7">1</text>
<text x="165.8" y="112.7">3</text>
<text x="182.3" y="110">YES</text>
<text x="23.6" y="118.2">87832-3070</text>
<text x="53.6" y="118.2">87832-3072</text>
<text x="83.6" y="118.2">87832-6472</text>
<text x="146.9" y="118.2">1</text>
<text x="165.8" y="118.2">4</text>
<text x="23.6" y="123.7">87832-3012</text>
<text x="53.6" y="123.7">87832-3016</text>
<text x="83.6" y="123.7">87832-3014</text>
<text x="146.9" y="123.7">3</text>
<text x="165.8" y="123.7">2</text>
<text x="182.3" y="123.7">YES</text>
<text x="23.6" y="130.2">87832-3260</text>
<text x="53.6" y="130.2">87832-3262</text>
<text x="83.6" y="130.2">87832-6562</text>
<text x="146.9" y="130.2">1</text>
<text x="165.8" y="130.2">1</text>
<text x="23.6" y="135.7">87832-3220</text>
<text x="53.6" y="135.7">87832-3222</text>
<text x="83.6" y="135.7">87832-6522</text>
<text x="146.9" y="135.7">1</text>
<text x="165.8" y="135.7">2</text>
<text x="10" y="138.5">32</text>
<text x="23.6" y="141.2">87832-3221</text>
<text x="53.6" y="141.2">87832-3223</text>
<text x="83.6" y="141.2">87832-6523</text>
<text x="146.9" y="141.2">1</text>
<text x="165.8" y="141.2">3</text>
<text x="182.3" y="138.5">YES</text>
<text x="23.6" y="146.7">87832-3270</text>
<text x="53.6" y="146.7">87832-3272</text>
<text x="83.6" y="146.7">87832-6572</text>
<text x="146.9" y="146.7">1</text>
<text x="165.8" y="146.7">4</text>
<text x="23.6" y="153.2">87832-3460</text>
<text x="53.6" y="153.2">87832-3462</text>
<text x="83.6" y="153.2">87832-6662</text>
<text x="113.6" y="153.2">87832-6630</text>
<text x="146.9" y="153.2">1</text>
<text x="165.8" y="153.2">1</text>
<text x="23.6" y="158.7">87832-3420</text>
<text x="53.6" y="158.7">87832-3422</text>
<text x="83.6" y="158.7">87832-6622</text>
<text x="146.9" y="158.7">1</text>
<text x="165.8" y="158.7">2</text>
<text x="182.3" y="161.5">YES</text>
<text x="10" y="167">34</text>
<text x="23.6" y="164.2">87832-3421</text>
<text x="53.6" y="164.2">87832-3423</text>
<text x="83.6" y="164.2">87832-6623</text>
<text x="146.9" y="164.2">1</text>
<text x="165.8" y="164.2">3</text>
<text x="23.6" y="169.7">87832-3470</text>
<text x="53.6" y="169.7">87832-3472</text>
<text x="83.6" y="169.7">87832-6672</text>
<text x="146.9" y="169.7">1</text>
<text x="165.8" y="169.7">4</text>
<text x="23.6" y="175.2">87832-3412</text>
<text x="53.6" y="175.2">87832-3416</text>
<text x="83.6" y="175.2">87832-3414</text>
<text x="146.9" y="175.2">3</text>
<text x="165.8" y="175.2">2</text>
<text x="182.3" y="178">YES</text>
<text x="23.6" y="180.7">87832-3419</text>
<text x="53.6" y="180.7">87832-3445</text>
<text x="83.6" y="180.7">87832-3435</text>
<text x="146.9" y="180.7">3</text>
<text x="165.8" y="180.7">1</text>
<text x="23.6" y="187.2">87832-3660</text>
<text x="53.6" y="187.2">87832-3662</text>
<text x="90" y="187.2">N.A</text>
<text x="145" y="187.2">N.A</text>
<text x="165.8" y="187.2">1</text>
<text x="10" y="195.5">36</text>
<text x="23.6" y="192.7">87832-3620</text>
<text x="53.6" y="192.7">87832-3622</text>
<text x="90" y="192.7">N.A</text>
<text x="145" y="192.7">N.A</text>
<text x="165.8" y="192.7">2</text>
<text x="182.3" y="195.5">YES</text>
<text x="23.6" y="198.2">87832-3621</text>
<text x="23.6" y="203.7">87832-3670</text>
<text x="53.6" y="198.2">87832-3623</text>
<text x="53.6" y="203.7">87832-3672</text>
<text x="83.6" y="198.2">87832-3673</text>
<text x="90" y="203.7">N.A</text>
<text x="145" y="198.2">N.A</text>
<text x="145" y="203.7">N.A</text>
<text x="165.8" y="198.2">3</text>
<text x="165.8" y="203.7">4</text>
<text x="23.6" y="209.5">87832-3860</text>
<text x="53.6" y="209.5">87832-3862</text>
<text x="90" y="209.5">N.A</text>
<text x="145" y="209.5">N.A</text>
<text x="165.8" y="209.5">1</text>
<text x="10" y="216">38</text>
<text x="23.6" y="213.5">87832-3820</text>
<text x="53.6" y="213.5">87832-3822</text>
<text x="83.6" y="213.5">87832-6822</text>
<text x="145" y="213.5">N.A</text>
<text x="165.8" y="213.5">2</text>
<text x="182.3" y="216">YES</text>
<text x="23.6" y="218">87832-3821</text>
<text x="53.6" y="218">87832-3823</text>
<text x="83.6" y="218">87832-3874</text>
<text x="145" y="218">N.A</text>
<text x="165.8" y="218">3</text>
<text x="23.6" y="222.5">87832-3870</text>
<text x="53.6" y="222.5">87832-3872</text>
<text x="90" y="222.5">N.A</text>
<text x="145" y="222.5">N.A</text>
<text x="165.8" y="222.5">4</text>
<text x="11.5" y="238.3">PLATING OPTIONS:</text>
<text x="9.6" y="242.7">1 - 0.05-0.13µm/2-5µin GOLD IN CONTACT AREA AND</text>
<text x="15.4" y="247.2">1.88µm/75µin MIN. MATTE TIN IN SOLDER TAIL AREA OVER</text>
<text x="15.4" y="251.6">1.27µm/50µin MIN. NICKEL OVERALL.</text>
<text x="9.6" y="256">2 - 0.38µm/15µin MIN. GOLD IN CONTACT AREA AND</text>
<text x="15.4" y="260.5">1.88µm/75µin MIN. MATTE TIN IN SOLDER TAIL AREA OVER</text>
<text x="9.6" y="269.3">3 - 0.76µm/30µin MIN. GOLD IN CONTACT AREA AND</text>
<text x="15.4" y="264.9">1.27µm/50µin MIN. NICKEL OVERALL.</text>
<text x="15.4" y="273.8">1.88µm/75µin MIN. MATTE TIN IN SOLDER TAIL AREA OVER</text>
<text x="15.4" y="278.2">1.27µm/50µin MIN. NICKEL OVERALL.</text>
<text x="9.6" y="282.7">4 - 2.50µm/100µin MIN. MATTE TIN OVER 1.25µm/50µin MIN. NICKEL OVERALL.</text>
</g>
<g font-size="3.4">
<text x="329.7" y="257.3">2MM PITCH, SMT VERTICAL SHROUDED HEADER</text>
<text x="361.4" y="252.9">MILLIGRID</text>
<text x="343.4" y="269.2">PRODUCT CUSTOMER DRAWING</text>
</g>
<g font-size="3.3">
<text x="287.1" y="239.5">MM</text>
<text x="310.1" y="239.5">NTS</text>
<text x="279.6" y="250.8">GMENARLY</text>
<text x="308.1" y="250.8">2015/05/22</text>
<text x="279.6" y="262.1">CGOH</text>
<text x="308.1" y="262.1">2015/09/21</text>
<text x="279.6" y="273.4">KHLIM</text>
<text x="308.1" y="273.4">2015/09/22</text>
<text x="328.4" y="280.9">87832</text>
<text x="351.5" y="281">SEE TABLE</text>
<text x="335.7" y="290.8">SD-87832-0001</text>
<text x="371.2" y="290.8">PSD</text>
<text x="383.2" y="290.8">001</text>
</g>
<g font-size="3.1">
<text x="400.4" y="42">±</text>
<text x="400.4" y="58.5">±</text>
<text x="400.4" y="81.5">±</text>
<text x="400.4" y="110">±</text>
<text x="400.4" y="123.7">±</text>
<text x="400.4" y="138.5">±</text>
<text x="400.4" y="161.5">±</text>
<text x="400.4" y="178">±</text>
<text x="400.4" y="195.5">±</text>
<text x="400.4" y="216">±</text>
</g>
<g font-size="2.8">
<text x="7.8" y="291">RELEASE STATUS</text>
<text x="37.4" y="291">P1</text>
<text x="45" y="291">RELEASE DATE</text>
<text x="70.1" y="291">2024/05/24</text>
<text x="88.7" y="291">12:12:41</text>
</g>
<g font-size="2.6">
<text x="225.5" y="229.8">THIS DRAWING CONTAINS INFORMATION THAT IS PROPRIETARY TO MOLEX ELECTRONIC TECHNOLOGIES, LLC AND SHOULD NOT BE USED WITHOUT WRITTEN PERMISSION</text>
<text x="236" y="244.6" transform="rotate(-90 236 244.6)">2024/05/23</text>
<text x="239.8" y="244.6" transform="rotate(-90 239.8 244.6)">2024/05/24</text>
<text x="243.6" y="244.6" transform="rotate(-90 243.6 244.6)">2024/05/24</text>
<text x="243.6" y="274.1" transform="rotate(-90 243.6 274.1)">MRAMAKRISHNA</text>
<text x="385.5" y="280.7">GENERAL MARKET</text>
<text x="232.3" y="284.6" transform="rotate(-90 232.3 284.6)">EC NO: 787294</text>
<text x="236" y="284.6" transform="rotate(-90 236 284.6)">DRWN: SUAIFR</text>
<text x="239.8" y="284.4" transform="rotate(-90 239.8 284.4)">CHK'D: SUAIFR</text>
<text x="243.5" y="284.1" transform="rotate(-90 243.5 284.1)">APPR:</text>
</g>
<g font-size="2.1">
<text x="261.2" y="245.4">MM</text>
<text x="270.6" y="245.4">INCH</text>
<text x="245.2" y="250.6">4 PLACES</text>
<text x="245.2" y="255.7">3 PLACES</text>
<text x="245.2" y="260.9">2 PLACES</text>
<text x="261.2" y="260.9">0.2</text>
<text x="245.2" y="266.1">1 PLACES</text>
<text x="245.2" y="271.3">0 PLACES</text>
<text x="250.2" y="277.2">ANGULAR TOL</text>
<text x="268.7" y="277.2">3.0</text>
</g>
<g font-size="2">
<text x="279.1" y="232.9">DIMENSION UNITS</text>
<text x="301.7" y="232.9">SCALE</text>
<text x="249.8" y="235.9">GENERAL TOLERANCES</text>
<text x="251.4" y="238.4">(UNLESS SPECIFIED)</text>
<text x="279.1" y="244.2">DRWN BY</text>
<text x="301.7" y="244.2">DATE</text>
<text x="258.4" y="250.6">±</text>
<text x="268.7" y="250.6">±</text>
<text x="258.4" y="255.7">±</text>
<text x="268.7" y="255.7">±</text>
<text x="279.1" y="256">CHK'D BY</text>
<text x="301.7" y="256">DATE</text>
<text x="258.4" y="260.9">±</text>
<text x="268.7" y="260.9">±</text>
<text x="258.4" y="266.1">±</text>
<text x="268.7" y="266.1">±</text>
<text x="279.1" y="266.8">APPR BY</text>
<text x="301.7" y="266.8">DATE</text>
<text x="258.4" y="271.3">±</text>
<text x="268.7" y="271.3">±</text>
<text x="326.2" y="273.9">SERIES</text>
<text x="340.3" y="273.9">MATERIAL NUMBER</text>
<text x="380.8" y="273.9">CUSTOMER</text>
<text x="279.1" y="278.1">DRAWING SIZE</text>
<text x="296.3" y="278.6">THIRD ANGLE PROJECTION</text>
<text x="248" y="284.1">DRAFT WHERE APPLICABLE</text>
<text x="254.6" y="286.6">MUST REMAIN</text>
<text x="326.2" y="286.6">DOCUMENT NUMBER</text>
<text x="369.5" y="286.6">DOC TYPE</text>
<text x="380.8" y="286.6">DOC PART</text>
<text x="392.2" y="286.6">SHEET NUMBER</text>
<text x="243.3" y="290.7" transform="rotate(-90 243.3 290.7)">REV</text>
<text x="251.5" y="289.1">WITHIN DIMENSIONS</text>
</g>
<text font-size="1.8" x="266.4" y="277.2">±</text>
<g font-size="1.1">
<text x="5" y="293.6">FORMAT: Met-lega-master-tb-prod-A3</text>
<text x="5" y="295">REVISION: C</text>
<text x="5" y="296.4">DATE: 2017/02/06</text>
</g>
</svg>
